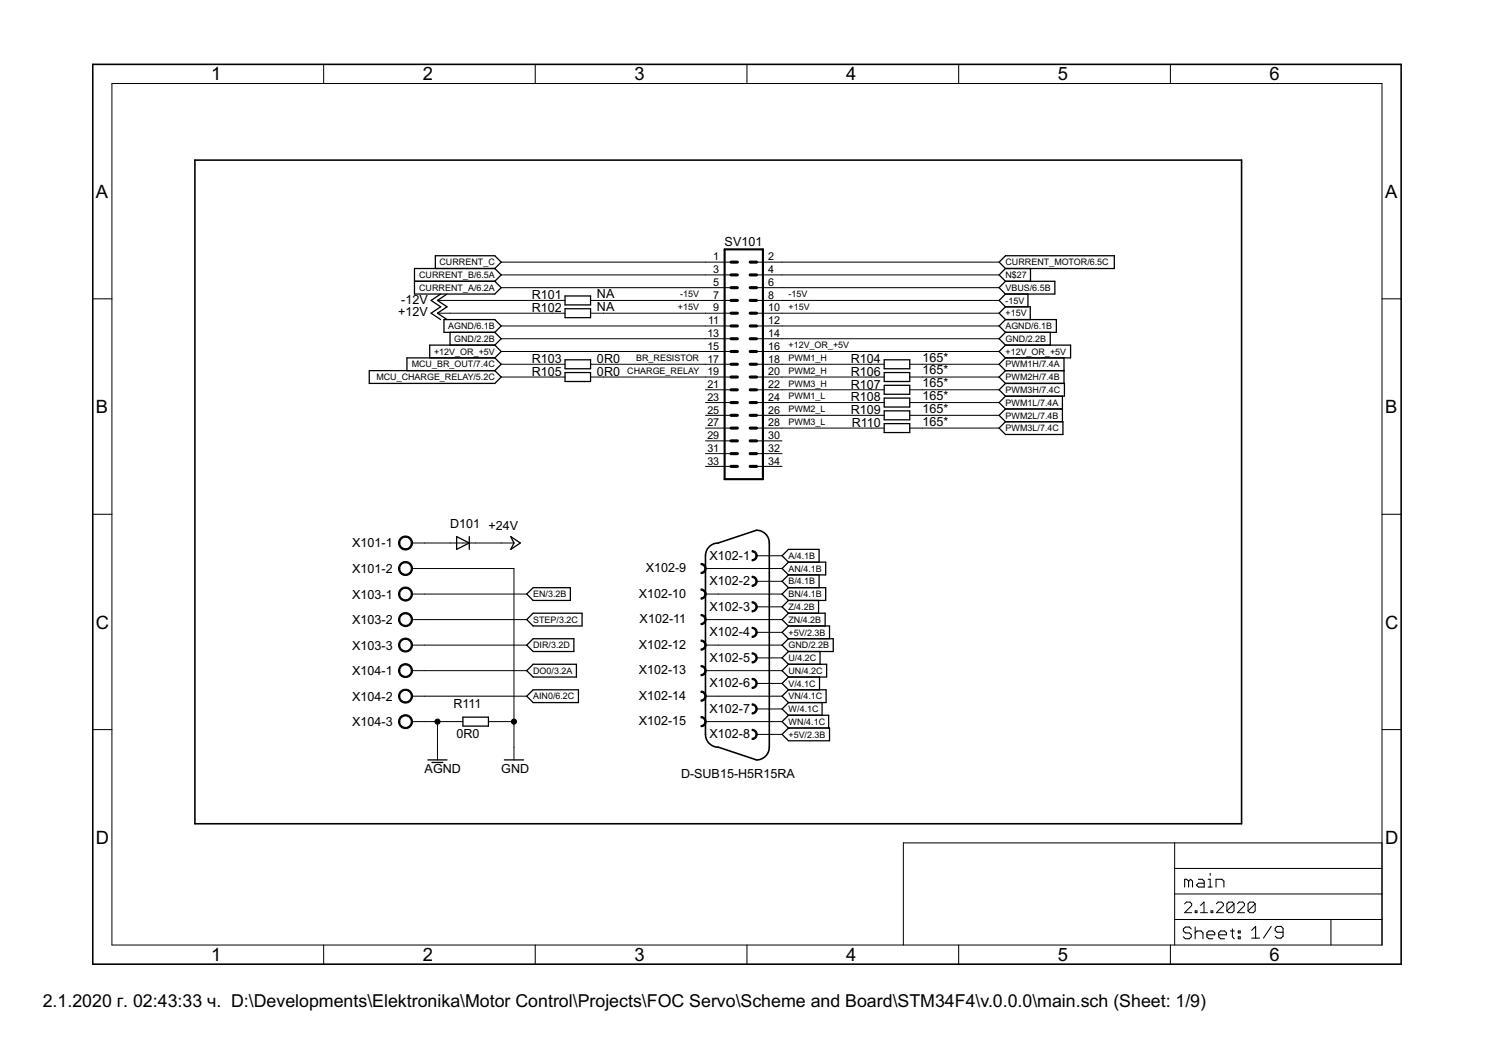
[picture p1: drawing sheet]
<svg xmlns="http://www.w3.org/2000/svg" width="297mm" height="210mm" viewBox="0 0 297 210" stroke-linecap="round" stroke-linejoin="round" font-family="sans-serif">
<g fill="#000" stroke="#000" stroke-width=".25">
<path d="M82.5 53.4v2.6zM82.5 56v2.5zM85.8 59.8l1.9 1.2zM86.6 50.9v2.5zM87 59.8l1.9 1.2zM85.8 59.8l1.9-1.3zM87 59.8l1.9-1.3zM86.6 53.4h11.8zM86.6 50.9h11.8zM82.5 56h15.9zM82.5 53.4h15.9zM82.5 58.5h15.9z"/>
<path d="M99.7 52.2l-1.3 1.2zM98.4 50.9l1.3 1.3zM99.7 54.7l-1.3 1.3zM98.4 53.4l1.3 1.3zM99.7 57.2l-1.3 1.3zM98.4 56l1.3 1.2zM112.4 58.9v1.8zM112.4 58.9h5.1zM117.5 58.9v1.8zM198.8 59.8l1.2-1.3zM198.8 59.8l1.2 1.2zM198.8 52.2l1.2-1.3z"/>
<path d="M198.8 52.2l1.2 1.2zM198.8 57.2l1.2-1.2zM198.8 57.2l1.2 1.3zM198.8 54.7l1.2-1.3zM198.8 54.7l1.2 1.3zM200 58.5h4.5zM200 50.9h21.7zM200 53.4h21.7zM200 56h9.9zM200 58.5h9.9zM200 53.4h5zM200 56h5z"/>
<path d="M204.5 58.5v2.5zM205 53.4v2.6zM209.9 56v2.5zM221.7 50.9v2.5zM73.5 73.7v2.6zM81 71.2v2.5zM85.5 68.7v2.5zM85.8 62.3l1.9-1.3zM87 62.3l1.9-1.3zM85.8 62.3l1.9 1.3zM88.3 63.6v2.5zM87 62.3l1.9 1.3z"/>
<path d="M89.5 66.1v2.6zM88.3 66.1h10.1zM88.3 63.6h10.1zM85.5 71.2h12.9zM85.5 68.7h12.9zM89.5 68.7h8.9zM89.5 66.1h8.9zM73.5 76.3h24.9zM73.5 73.7h24.9zM81 73.7h17.4zM81 71.2h17.4zM99.7 64.9l-1.3 1.2z"/>
<path d="M98.4 63.6l1.3 1.3zM99.7 69.9l-1.3 1.3zM98.4 68.7l1.3 1.2zM99.7 67.4l-1.3 1.3zM98.4 66.1l1.3 1.3zM99.7 75l-1.3 1.3zM98.4 73.7l1.3 1.3zM99.7 72.5l-1.3 1.2zM98.4 71.2l1.3 1.3zM112.4 75.9h5.1zM112.4 74.1v1.8zM112.4 60.7h5.1z"/>
<path d="M112.4 63.2h5.1zM112.4 61.4v1.8zM112.4 73.4h5.1zM112.4 71.6v1.8zM112.4 74.1h5.1zM117.5 74.1v1.8zM112.4 61.4h5.1zM117.5 61.4v1.8zM112.4 71.6h5.1zM117.5 71.6v1.8zM175.9 73.4h5.1zM175.9 71.6v1.8z"/>
<path d="M175.9 75.9h5.1zM175.9 74.1v1.8zM175.9 78.4h5.1zM175.9 76.7v1.7zM175.9 79.2v1.8zM175.9 71.6h5.1zM181 71.6v1.8zM175.9 74.1h5.1zM181 74.1v1.8zM175.9 76.7h5.1zM181 76.7v1.7zM175.9 79.2h5.1z"/>
<path d="M181 79.2v1.8zM198.8 64.9l1.2-1.3zM198.8 64.9l1.2 1.2zM198.8 62.3l1.2-1.3zM198.8 62.3l1.2 1.3zM198.8 69.9l1.2-1.2zM198.8 69.9l1.2 1.3zM198.8 67.4l1.2-1.3zM198.8 67.4l1.2 1.3zM198.8 72.5l1.2-1.3zM198.8 72.5l1.2 1.2zM198.8 75l1.2-1.3z"/>
<path d="M198.8 75l1.2 1.3zM198.8 77.6l1.2-1.3zM198.8 77.6l1.2 1.2zM200 63.6h10.2zM200 66.1h10.2zM200 61h5zM200 63.6h5zM200 61h4.5zM200 68.7h13zM200 71.2h13zM200 66.1h9zM200 68.7h9z"/>
<path d="M200 71.2h11.7zM200 73.7h11.7zM200 76.3h11.7zM200 76.3h11.8zM200 78.8h11.8zM200 78.8h11.4zM205 61v2.6zM209 66.1v2.6zM210.2 63.6v2.5zM211.4 78.8v2.6zM211.7 71.2v2.5zM211.7 73.7v2.6z"/>
<path d="M211.8 76.3v2.5zM213 68.7v2.5zM175.9 81h5.1zM175.9 83.5h5.1zM175.9 81.7v1.8zM175.9 86.1h5.1zM175.9 84.3v1.8zM175.9 81.7h5.1zM181 81.7v1.8zM175.9 84.3h5.1zM181 84.3v1.8zM198.8 80.1l1.2-1.3z"/>
<path d="M198.8 80.1l1.2 1.3zM198.8 82.6l1.2-1.2zM198.8 82.6l1.2 1.3zM198.8 85.2l1.2-1.3zM198.8 85.2l1.2 1.2zM200 81.4h11.4zM200 83.9h11.4zM200 83.9h11.5zM200 86.4h11.5zM211.4 81.4v2.5zM211.5 83.9v2.5zM90.8 109.3l2.6-1.3z"/>
<path d="M90.8 106.8v2.5zM90.8 106.8l2.6 1.2zM93.4 106.8v1.2zM93.4 108v1.3zM102.3 108l-.7 1.3zM101.6 109.3l1.9-1.3zM101.6 106.8l.7 1.2zM101.6 106.8l1.9 1.2zM104.8 118.2l1.3-1.3zM104.8 118.2l1.3 1.3zM106.1 116.9h7.4zM106.1 119.5h7.4z"/>
<path d="M113.5 116.9v2.6zM155.6 118.2l1.3-1.3zM155.6 118.2l1.3 1.3zM155.6 115.7l1.3-1.3zM155.6 115.7l1.3 1.2zM155.6 110.6l1.3-1.3zM155.6 110.6l1.3 1.2zM155.6 113.1l1.3-1.3zM155.6 113.1l1.3 1.3zM156.9 116.9h7.4zM156.9 119.5h7.4zM156.9 114.4h6.1z"/>
<path d="M156.9 116.9h6.1zM156.9 109.3h6.1zM156.9 111.8h6.1zM156.9 111.8h7.4zM156.9 114.4h7.4zM156.9 119.5h6zM162.9 119.5v2.5zM163 114.4v2.5zM163 109.3v2.5zM164.3 116.9v2.6zM164.3 111.8v2.6zM104.8 128.4l1.3-1.3z"/>
<path d="M104.8 128.4l1.3 1.2zM104.8 133.4l1.3-1.2zM104.8 133.4l1.3 1.3zM104.8 138.5l1.3-1.3zM104.8 138.5l1.3 1.3zM104.8 123.3l1.3-1.3zM104.8 123.3l1.3 1.2zM106.1 127.1h8.1zM106.1 129.6h8.1zM106.1 132.2h8.6zM106.1 134.7h8.6zM106.1 137.2h9z"/>
<path d="M106.1 139.8h9zM106.1 122h9.7zM106.1 124.5h9.7zM114.2 127.1v2.5zM114.7 132.2v2.5zM115.1 137.2v2.6zM115.8 122v2.5zM155.6 128.4l1.3-1.3zM155.6 128.4l1.3 1.2zM155.6 125.8l1.3-1.3zM155.6 125.8l1.3 1.3zM155.6 136l1.3-1.3z"/>
<path d="M155.6 136l1.3 1.2zM155.6 138.5l1.3-1.3zM155.6 138.5l1.3 1.3zM155.6 130.9l1.3-1.3zM155.6 130.9l1.3 1.3zM155.6 133.4l1.3-1.2zM155.6 133.4l1.3 1.3zM155.6 120.7l1.3-1.2zM155.6 120.7l1.3 1.3zM155.6 123.3l1.3-1.3zM155.6 123.3l1.3 1.2zM156.9 127.1h8.9z"/>
<path d="M156.9 129.6h8.9zM156.9 124.5h8.1zM156.9 127.1h8.1zM156.9 139.8h6.7zM156.9 134.7h6.1zM156.9 137.2h6.1zM156.9 137.2h7.5zM156.9 139.8h7.5zM156.9 129.6h6.3zM156.9 132.2h6.3zM156.9 132.2h7.6zM156.9 134.7h7.6z"/>
<path d="M156.9 122h6zM156.9 122h7.3zM156.9 124.5h7.3zM163 134.7v2.5zM163.2 129.6v2.6zM163.6 139.8v2.5zM164.2 122v2.5zM164.4 137.2v2.6zM164.5 132.2v2.5zM165 124.5v2.6zM165.8 127.1v2.5zM85.1 151.2h3.8z"/>
<path d="M85.9 151.7h2.2zM92.1 144.5h5.1zM92.1 142.7v1.8zM92.1 142.7h5.1zM97.2 142.7v1.8zM100.4 151.2h3.8zM155.6 146.1l1.3-1.3zM155.6 146.1l1.3 1.3zM155.6 141.1l1.3-1.3zM155.6 141.1l1.3 1.2zM155.6 143.6l1.3-1.3zM155.6 143.6l1.3 1.2z"/>
<path d="M156.9 144.8h8.1zM156.9 147.4h8.1zM156.9 142.3h6.7zM156.9 142.3h8zM156.9 144.8h8zM164.9 142.3v2.5zM165 144.8v2.6z"/>
</g>
<path d="M18.5 12.8v179zM18.5 12.8h260.3zM38.8 31.9v132zM38.8 31.9h208.2zM140.4 110.6v35.5zM142.9 108l7.6-2.5zM142.9 148.7l7.6 2.5zM153.1 108v40.7zM38.8 163.9h208.2zM247 31.9v132zM18.5 191.8h260.3zM278.8 12.8v179z" fill="#000" stroke="#000" stroke-width=".32"/>
<path d="M142.9 108a2.54 2.54 0 0 0-2.5 2.6M150.5 105.5a2.54 2.54 0 0 1 2.6 2.5M140.4 146.1a2.51 2.51 0 0 0 2.5 2.6M153.1 148.7a2.51 2.51 0 0 1-2.6 2.5" fill="none" stroke="#000" stroke-width=".32"/>
<g fill="#000" stroke="#000" stroke-width=".2">
<path d="M22.3 16.6v171.4zM64.4 12.8v3.8zM106.5 12.8v3.8zM148.6 12.8v3.8zM190.7 12.8v3.8zM232.9 12.8v3.8zM22.3 16.6h252.7zM18.5 59.5h3.8zM87 59.8h2.6zM89.6 59.8h20.3zM99.7 52.2h40.7zM99.7 54.7h40.7z"/>
<path d="M99.7 57.2h40.7zM109.9 59.8h2.5zM117.5 59.8h2.5zM120 59.8h20.4zM140.4 52.2h5zM140.4 54.7h5zM140.4 57.2h5zM140.4 59.8h5zM150.5 52.2h5.1zM150.5 54.7h5.1zM150.5 57.2h5.1zM150.5 59.8h5.1z"/>
<path d="M155.6 59.8h43.2zM155.6 52.2h43.2zM155.6 57.2h43.2zM155.6 54.7h43.2zM275 59.5h3.8zM87 62.3h2.6zM89.6 62.3h20.3zM99.7 64.9h40.7zM99.7 69.9h40.7zM99.7 67.4h40.7zM99.7 75h10.2zM99.7 72.5h10.2z"/>
<path d="M109.9 75h2.5zM109.9 62.3h2.5zM109.9 72.5h2.5zM117.5 75h2.5zM117.5 62.3h2.5zM117.5 72.5h2.5zM120 62.3h20.4zM120 75h20.4zM120 72.5h20.4zM140.4 62.3h5zM140.4 64.9h5zM140.4 67.4h5z"/>
<path d="M140.4 69.9h5zM140.4 72.5h5zM140.4 75h5zM140.4 77.6h5zM150.5 62.3h5.1zM150.5 64.9h5.1zM150.5 67.4h5.1zM150.5 69.9h5.1zM150.5 72.5h5.1zM150.5 75h5.1zM150.5 77.6h5.1zM173.4 72.5h2.5z"/>
<path d="M173.4 75h2.5zM173.4 77.6h2.5zM155.6 72.5h17.8zM155.6 75h17.8zM155.6 77.6h17.8zM181 72.5h2.5zM181 75h2.5zM181 77.6h2.5zM155.6 64.9h43.2zM155.6 62.3h43.2zM155.6 69.9h43.2zM155.6 67.4h43.2z"/>
<path d="M183.5 72.5h15.3zM183.5 75h15.3zM183.5 77.6h15.3zM140.4 80.1h5zM140.4 82.6h5zM140.4 85.2h5zM140.4 87.7h5zM140.4 90.3h5zM140.4 92.8h5zM150.5 80.1h5.1zM150.5 82.6h5.1zM150.5 85.2h5.1z"/>
<path d="M150.5 87.7h5.1zM150.5 90.3h5.1zM150.5 92.8h5.1zM173.4 80.1h2.5zM173.4 82.6h2.5zM173.4 85.2h2.5zM155.6 80.1h17.8zM155.6 82.6h17.8zM155.6 85.2h17.8zM181 80.1h2.5zM181 82.6h2.5zM181 85.2h2.5z"/>
<path d="M183.5 80.1h15.3zM183.5 82.6h15.3zM183.5 85.2h15.3zM18.5 102.3h3.8zM82 118.2h2.5zM82 108h2.5zM82 113.1h2.5zM84.5 113.1h17.8zM84.5 108h5.1zM89.6 108h2.5zM92.1 108h2.5zM94.6 108h5.1z"/>
<path d="M99.7 108h2.6zM102.3 113.1v30.5zM84.5 118.2h20.3zM140.4 113.1h2.5zM140.4 118.2h2.5zM150.5 110.6h2.6zM150.5 115.7h2.6zM142.9 118.2h12.7zM153.1 115.7h2.5zM153.1 110.6h2.5zM142.9 113.1h12.7zM275 102.3h3.8z"/>
<path d="M82 123.3h2.5zM82 128.4h2.5zM82 133.4h2.5zM82 138.5h2.5zM84.5 128.4h20.3zM84.5 133.4h20.3zM84.5 138.5h20.3zM84.5 123.3h20.3zM140.4 123.3h2.5zM140.4 128.4h2.5zM140.4 133.4h2.5zM140.4 138.5h2.5z"/>
<path d="M150.5 120.7h2.6zM150.5 125.8h2.6zM150.5 130.9h2.6zM150.5 136h2.6zM142.9 128.4h12.7zM153.1 125.8h2.5zM153.1 136h2.5zM142.9 138.5h12.7zM153.1 130.9h2.5zM142.9 133.4h12.7zM153.1 120.7h2.5zM142.9 123.3h12.7z"/>
<path d="M18.5 145.2h3.8zM82 143.6h2.5zM84.5 143.6h2.5zM87 148.7v2.5zM87 143.6v5.1zM87 143.6h2.6zM89.6 143.6h2.5zM97.2 143.6h2.5zM99.7 143.6h2.6zM102.3 148.7v2.5zM102.3 143.6v5.1zM140.4 143.6h2.5z"/>
<path d="M150.5 141.1h2.6zM150.5 146.1h2.6zM153.1 146.1h2.5zM153.1 141.1h2.5zM142.9 143.6h12.7zM275 145.2h3.8zM179.7 167.7h54zM233.7 167.7h41.3zM233.7 177.9h41.3zM233.7 172.8v5.1zM233.7 172.8h41.3zM233.7 167.7v5.1z"/>
<path d="M236 179.5l-.3 .3zM236 179.5h.7zM236.7 179.5l.4 .3zM239.5 179.5v2.1zM242.4 179.5l-.4 .3zM242.4 179.5h.7zM243.1 179.5l.3 .3zM244.5 179.5l-.4 .3zM244.5 179.5h.7zM245.2 179.5l.3 .3zM245.5 179.8v1.4zM246.5 179.5l-.3 .3z"/>
<path d="M246.5 179.5h.8zM247.3 179.5l.3 .3zM248.7 179.5l-.4 .3zM248.7 179.5h.7zM249.4 179.5l.3 .3zM249.7 179.8v1.4zM275 172.8v5.1zM275 167.7v5.1zM22.3 188h252.7zM64.4 188v3.8zM106.5 188v3.8zM148.6 188v3.8z"/>
<path d="M179.7 167.7v20.3zM190.7 188v3.8zM232.9 188v3.8zM233.7 182.9v5.1zM233.7 177.9v5zM237.1 180.2l-1.4 1.4zM235.7 181.6h1.4zM237.1 179.8v.4zM237.8 181.2v.4zM237.8 181.2h.3zM238.1 181.2v.4zM237.8 181.6h.3z"/>
<path d="M238.8 180.2l.7-.7zM238.8 181.6h1.4zM240.9 181.2v.4zM240.9 181.2h.4zM241.3 181.2v.4zM240.9 181.6h.4zM243.4 180.2l-1.4 1.4zM242 181.6h1.4zM243.4 179.8v.4zM244.1 179.8v1.4zM244.1 181.2l1.4-1.4zM244.1 181.2l.4 .4z"/>
<path d="M244.5 181.6h.7zM245.5 181.2l-.3 .4zM247.6 180.2l-1.4 1.4zM246.2 181.6h1.4zM247.6 179.8v.4zM248.3 179.8v1.4zM248.3 181.2l1.4-1.4zM248.3 181.2l.4 .4zM248.7 181.6h.7zM249.7 181.2l-.3 .4zM264.8 182.9v5.1zM264.8 182.9h10.2z"/>
<path d="M233.7 182.9h31.1zM275 182.9v5.1zM275 177.9v5zM275 16.6v171.4z"/>
<path d="M79.7 117.2a1.4 1.4 0 0 1 2.2 .2 1.4 1.4 0 0 1-.8 2.1 1.4 1.4 0 0 1-1.8-1.3h.2a1.14 1.14 0 0 1 1.7-1 1.14 1.14 0 0 1 .2 2 1.14 1.14 0 0 1-1.8-.7l-.1-.3h-.2z" fill-rule="evenodd"/>
<path d="M79.7 107.1a1.4 1.4 0 0 1 2.2 .2 1.4 1.4 0 0 1-.8 2.1 1.4 1.4 0 0 1-1.8-1.4h.2a1.14 1.14 0 0 1 1.7-.9 1.14 1.14 0 0 1 .2 1.9 1.14 1.14 0 0 1-1.8-.7l-.1-.3h-.2z" fill-rule="evenodd"/>
<path d="M79.7 112.2a1.4 1.4 0 0 1 2.2 .2 1.4 1.4 0 0 1-.8 2 1.4 1.4 0 0 1-1.8-1.3h.2a1.14 1.14 0 0 1 1.7-.9 1.14 1.14 0 0 1 .2 1.9 1.14 1.14 0 0 1-1.8-.7l-.1-.3h-.2z" fill-rule="evenodd"/>
<path d="M139.5 112.1a1.02 1.02 0 0 1 1 1 1.02 1.02 0 0 1-1 1v-.2a.76 .76 0 0 0 .7-.8 .76 .76 0 0 0-.7-.7z" fill-rule="evenodd"/>
<path d="M139.5 117.2a1.02 1.02 0 0 1 1 1 1.02 1.02 0 0 1-1 1v-.2a.76 .76 0 0 0 .7-.8 .76 .76 0 0 0-.7-.8z" fill-rule="evenodd"/>
<path d="M149.6 109.6a1.02 1.02 0 0 1 1.1 1 1.02 1.02 0 0 1-1.1 1v-.3a.76 .76 0 0 0 .8-.7 .76 .76 0 0 0-.8-.8z" fill-rule="evenodd"/>
<path d="M149.6 114.6a1.02 1.02 0 0 1 1.1 1.1 1.02 1.02 0 0 1-1.1 1v-.3a.76 .76 0 0 0 .8-.7 .76 .76 0 0 0-.8-.8z" fill-rule="evenodd"/>
<path d="M79.7 122.3a1.4 1.4 0 0 1 2.2 .2 1.4 1.4 0 0 1-.8 2.1 1.4 1.4 0 0 1-1.8-1.3h.2a1.14 1.14 0 0 1 1.7-1 1.14 1.14 0 0 1 .2 1.9 1.14 1.14 0 0 1-1.8-.7l-.1-.2h-.2z" fill-rule="evenodd"/>
<path d="M79.7 127.4a1.4 1.4 0 0 1 2.2 .2 1.4 1.4 0 0 1-.8 2.1 1.4 1.4 0 0 1-1.8-1.3h.2a1.14 1.14 0 0 1 1.7-1 1.14 1.14 0 0 1 .2 1.9 1.14 1.14 0 0 1-1.8-.7l-.1-.2h-.2z" fill-rule="evenodd"/>
<path d="M79.7 132.5a1.4 1.4 0 0 1 2.2 .1 1.4 1.4 0 0 1-.8 2.1 1.4 1.4 0 0 1-1.8-1.3h.2a1.14 1.14 0 0 1 1.7-.9 1.14 1.14 0 0 1 .2 1.9 1.14 1.14 0 0 1-1.8-.7l-.1-.3h-.2z" fill-rule="evenodd"/>
<path d="M79.7 137.5a1.4 1.4 0 0 1 2.2 .2 1.4 1.4 0 0 1-.8 2.1 1.4 1.4 0 0 1-1.8-1.3h.2a1.14 1.14 0 0 1 1.7-.9 1.14 1.14 0 0 1 .2 1.9 1.14 1.14 0 0 1-1.8-.7l-.1-.3h-.2z" fill-rule="evenodd"/>
<path d="M139.5 122.3a1.02 1.02 0 0 1 1 1 1.02 1.02 0 0 1-1 1v-.3a.76 .76 0 0 0 .7-.7 .76 .76 0 0 0-.7-.8z" fill-rule="evenodd"/>
<path d="M139.5 127.3a1.02 1.02 0 0 1 1 1.1 1.02 1.02 0 0 1-1 1v-.3a.76 .76 0 0 0 .7-.7 .76 .76 0 0 0-.7-.8z" fill-rule="evenodd"/>
<path d="M139.5 132.4a1.02 1.02 0 0 1 1 1 1.02 1.02 0 0 1-1 1.1v-.3a.76 .76 0 0 0 .7-.8 .76 .76 0 0 0-.7-.7z" fill-rule="evenodd"/>
<path d="M139.5 137.5a1.02 1.02 0 0 1 1 1 1.02 1.02 0 0 1-1 1v-.2a.76 .76 0 0 0 .7-.8 .76 .76 0 0 0-.7-.7z" fill-rule="evenodd"/>
<path d="M149.6 119.7a1.02 1.02 0 0 1 1.1 1 1.02 1.02 0 0 1-1.1 1.1v-.3a.76 .76 0 0 0 .8-.8 .76 .76 0 0 0-.8-.7z" fill-rule="evenodd"/>
<path d="M149.6 124.8a1.02 1.02 0 0 1 1.1 1 1.02 1.02 0 0 1-1.1 1v-.2a.76 .76 0 0 0 .8-.8 .76 .76 0 0 0-.8-.7z" fill-rule="evenodd"/>
<path d="M149.6 129.9a1.02 1.02 0 0 1 1.1 1 1.02 1.02 0 0 1-1.1 1v-.2a.76 .76 0 0 0 .8-.8 .76 .76 0 0 0-.8-.8z" fill-rule="evenodd"/>
<path d="M149.6 135a1.02 1.02 0 0 1 1.1 1 1.02 1.02 0 0 1-1.1 1v-.3a.76 .76 0 0 0 .8-.7 .76 .76 0 0 0-.8-.8z" fill-rule="evenodd"/>
<path d="M79.7 142.6a1.4 1.4 0 0 1 2.2 .2 1.4 1.4 0 0 1-.8 2.1 1.4 1.4 0 0 1-1.8-1.3h.2a1.14 1.14 0 0 1 1.7-1 1.14 1.14 0 0 1 .2 2 1.14 1.14 0 0 1-1.8-.7l-.1-.3h-.2z" fill-rule="evenodd"/>
<path d="M139.5 142.6a1.02 1.02 0 0 1 1 1 1.02 1.02 0 0 1-1 1v-.3a.76 .76 0 0 0 .7-.7 .76 .76 0 0 0-.7-.8z" fill-rule="evenodd"/>
<path d="M149.6 140a1.01 1.01 0 0 1 1.1 1 1.01 1.01 0 0 1-1.1 1v-.2a.76 .76 0 0 0 .8-.7 .76 .76 0 0 0-.8-.8z" fill-rule="evenodd"/>
<path d="M149.6 145.1a1.02 1.02 0 0 1 1.1 1 1.02 1.02 0 0 1-1.1 1v-.2a.76 .76 0 0 0 .8-.8 .76 .76 0 0 0-.8-.7z" fill-rule="evenodd"/>
<circle cx="87" cy="143.6" r=".51"/>
<circle cx="102.3" cy="143.6" r=".51"/>
</g>
<g fill="#000" stroke="#000" stroke-width=".21">
<path d="M235.7 174.9v1.6zM235.7 174.9h.4zM236.1 174.9l.4 .4zM236.5 175.3v1.2zM236.5 175.3l.4-.4zM236.9 174.9l.4 .4zM237.3 175.3v1.2zM238 176.1l.4-.4zM238.4 174.9h.8zM238 176.1l.4 .4zM238.4 175.7h1.2zM239.2 174.9l.4 .4z"/>
<path d="M239.6 175.3v1.2zM238.4 176.5h1.2zM240.4 174.9h.4zM240.4 176.5h.8zM240.8 174.9v1.6zM240.8 173.8v.4zM241.9 174.9v1.6zM241.9 174.9h1.2zM243.1 174.9l.4 .4zM243.5 175.3v1.2zM235.4 184.8v.4zM235.4 185.2l.4 .4z"/>
<path d="M235.4 184.8l.4-.4zM235.8 185.6h.8zM235.4 186.4l.4 .4zM235.8 184.4h.8zM236.6 185.6l.4 .4zM235.8 186.8h.8zM236.6 184.4l.4 .4zM237 186v.4zM237 186.4l-.4 .4zM237.8 184.4v2.4zM237.8 185.6l.4-.4zM238.2 185.2h.8z"/>
<path d="M239 185.2l.3 .4zM239.3 185.6v1.2zM240.1 185.6v.8zM240.1 185.6l.4-.4zM240.1 186.4l.4 .4zM240.5 185.2h.8zM240.5 186.8h.8zM241.3 185.2l.4 .4zM241.7 185.6v.4zM240.1 186h1.6zM242.5 185.6v.8zM242.5 185.6l.3-.4z"/>
<path d="M242.5 186.4l.3 .4zM242.8 185.2h.8zM242.8 186.8h.8zM243.6 185.2l.4 .4zM244 185.6v.4zM242.5 186h1.5zM244.8 185.2h.8zM245.2 184.8v1.6zM245.2 186.4l.4 .4zM246.4 185.2h.3zM246.4 185.2v.4zM246.4 186.4h.3z"/>
<path d="M246.4 186.4v.4zM246.7 185.2v.4zM246.4 185.6h.3zM246.7 186.4v.4zM246.4 186.8h.3zM249 185.1l.8-.8zM249 186.6h1.6zM249.8 184.3v2.3zM252.9 184.3l-1.5 2.3zM253.7 186.3l.4 .3zM253.7 184.7v.4zM253.7 185.1l.4 .4z"/>
<path d="M254.1 186.6h.8zM253.7 184.7l.4-.4zM254.1 185.5h1.2zM254.9 186.6l.4-.3zM254.1 184.3h.8zM255.3 184.7v1.6zM254.9 184.3l.4 .4z"/>
</g>
<path d="M144.2 49.6h7.6zM144.2 49.6v45.7zM151.8 49.6v45.7zM144.2 95.3h7.6z" fill="#000" stroke="#000" stroke-width=".42"/>
<g fill="#000" stroke="#000" stroke-width=".61">
<path d="M145.4 59.8h1.3zM145.4 57.2h1.3zM145.4 54.7h1.3zM145.4 52.2h1.3zM149.2 59.8h1.3zM149.2 57.2h1.3zM149.2 54.7h1.3zM149.2 52.2h1.3zM145.4 62.3h1.3zM145.4 64.9h1.3zM145.4 67.4h1.3zM145.4 69.9h1.3z"/>
<path d="M145.4 72.5h1.3zM145.4 75h1.3zM145.4 77.6h1.3zM149.2 62.3h1.3zM149.2 64.9h1.3zM149.2 67.4h1.3zM149.2 69.9h1.3zM149.2 72.5h1.3zM149.2 75h1.3zM149.2 77.6h1.3zM145.4 80.1h1.3zM145.4 82.6h1.3z"/>
<path d="M145.4 85.2h1.3zM145.4 87.7h1.3zM145.4 90.3h1.3zM145.4 92.8h1.3zM149.2 80.1h1.3zM149.2 82.6h1.3zM149.2 85.2h1.3zM149.2 87.7h1.3zM149.2 90.3h1.3zM149.2 92.8h1.3z"/>
</g>
<g font-size="4.1">
<text x="42" y="16">1</text>
<text x="84.1" y="16">2</text>
<text x="126.3" y="16">3</text>
<text x="168.4" y="16">4</text>
<text x="210.5" y="16">5</text>
<text x="252.6" y="16">6</text>
<text x="19.1" y="39.3">A</text>
<text x="275.6" y="39.3">A</text>
<text x="19.1" y="82.2">B</text>
<text x="275.6" y="82.2">B</text>
<text x="19.1" y="125">C</text>
<text x="275.6" y="125">C</text>
<text x="19.1" y="167.9">D</text>
<text x="275.6" y="167.9">D</text>
<text x="42" y="191.2">1</text>
<text x="84.1" y="191.2">2</text>
<text x="126.3" y="191.2">3</text>
<text x="168.4" y="191.2">4</text>
<text x="210.5" y="191.2">5</text>
<text x="252.6" y="191.2">6</text>
</g>
<text font-size="4" x="8.5" y="200.4">2.1.2020 г. 02:43:33 ч. D:\Developments\Elektronika\Motor Control\Projects\FOC Servo\Scheme and Board\STM34F4\v.0.0.0\main.sch (Sheet: 1/9)</text>
<g font-size="2.8">
<text x="144.2" y="48.9">SV101</text>
<text x="105.8" y="59.6">R101</text>
<text x="118.8" y="59.3">NA</text>
<text x="79.2" y="63">+12V</text>
<text x="79.8" y="60.4">-12V</text>
<text x="105.8" y="62.1">R102</text>
<text x="118.8" y="61.8">NA</text>
<text x="183.5" y="72">165*</text>
<text x="105.8" y="74.8">R105</text>
<text x="105.8" y="72.3">R103</text>
<text x="118.8" y="74.8">0R0</text>
<text x="118.8" y="72.3">0R0</text>
<text x="169.3" y="72.3">R104</text>
<text x="169.3" y="74.8">R106</text>
<text x="169.3" y="77.3">R107</text>
<text x="183.5" y="74.5">165*</text>
<text x="183.5" y="77">165*</text>
<text x="169.3" y="79.9">R108</text>
<text x="169.3" y="82.4">R109</text>
<text x="183.5" y="79.6">165*</text>
<text x="183.5" y="82.1">165*</text>
<text x="169.5" y="84.9">R110</text>
<text x="183.5" y="84.7">165*</text>
<text x="89.6" y="105">D101 +24V</text>
<text x="70.1" y="108.9">X101-1</text>
<text x="70.1" y="114">X101-2</text>
<text x="128.5" y="113.9">X102-9</text>
<text x="141.2" y="111.3">X102-1</text>
<text x="70.1" y="119.1">X103-1</text>
<text x="127.1" y="119">X102-10</text>
<text x="141.2" y="116.4">X102-2</text>
<text x="70.1" y="124.2">X103-2</text>
<text x="127.3" y="124">X102-11</text>
<text x="141.2" y="121.5">X102-3</text>
<text x="70.1" y="129.2">X103-3</text>
<text x="127.1" y="129.1">X102-12</text>
<text x="141.2" y="126.6">X102-4</text>
<text x="141.2" y="131.6">X102-5</text>
<text x="70.1" y="134.3">X104-1</text>
<text x="127.1" y="134.2">X102-13</text>
<text x="141.2" y="136.7">X102-6</text>
<text x="70.1" y="139.4">X104-2</text>
<text x="90.2" y="140.8">R111</text>
<text x="127.1" y="139.3">X102-14</text>
<text x="141.2" y="141.8">X102-7</text>
<text x="70.1" y="144.5">X104-3</text>
<text x="90.8" y="146.9">0R0</text>
<text x="127.1" y="144.3">X102-15</text>
<text x="141.2" y="146.9">X102-8</text>
<text x="84.5" y="153.7">AGND</text>
<text x="99.7" y="153.7">GND</text>
<text x="135.5" y="154.9">D-SUB15-H5R15RA</text>
</g>
<g font-size="2.4">
<text x="141.9" y="51.8">1</text>
<text x="152.9" y="51.8">2</text>
<text x="141.9" y="54.3">3</text>
<text x="141.9" y="56.9">5</text>
<text x="141.9" y="59.4">7</text>
<text x="152.9" y="54.3">4</text>
<text x="152.9" y="56.9">6</text>
<text x="152.9" y="59.4">8</text>
<text x="140.9" y="64.5">11</text>
<text x="141.9" y="62">9</text>
<text x="152.9" y="62">10</text>
<text x="152.9" y="64.5">12</text>
<text x="140.7" y="67">13</text>
<text x="140.7" y="69.6">15</text>
<text x="152.9" y="67">14</text>
<text x="152.9" y="69.6">16</text>
<text x="140.7" y="72.1">17</text>
<text x="140.7" y="74.7">19</text>
<text x="140.7" y="77.2">21</text>
<text x="152.9" y="72.1">18</text>
<text x="152.9" y="74.7">20</text>
<text x="152.9" y="77.2">22</text>
<text x="140.7" y="79.7">23</text>
<text x="140.7" y="82.3">25</text>
<text x="152.9" y="79.7">24</text>
<text x="152.9" y="82.3">26</text>
<text x="140.7" y="84.8">27</text>
<text x="140.7" y="87.4">29</text>
<text x="140.7" y="89.9">31</text>
<text x="152.9" y="84.8">28</text>
<text x="152.9" y="87.4">30</text>
<text x="152.9" y="89.9">32</text>
<text x="140.7" y="92.4">33</text>
<text x="152.9" y="92.4">34</text>
</g>
<g font-size="2">
<text x="87.4" y="52.8">CURRENT_C</text>
<text x="200" y="52.8">CURRENT_MOTOR/6.5C</text>
<text x="83.4" y="55.3">CURRENT_B/6.5A</text>
<text x="83.4" y="57.9">CURRENT_A/6.2A</text>
<text x="135.3" y="59.1">-15V</text>
<text x="156.9" y="59.1">-15V</text>
<text x="200" y="57.9">VBUS/6.5B</text>
<text x="200" y="55.3">N$27</text>
<text x="89.2" y="65.5">AGND/6.1B</text>
<text x="134.9" y="61.7">+15V</text>
<text x="156.9" y="61.7">+15V</text>
<text x="200" y="65.5">AGND/6.1B</text>
<text x="200" y="63">+15V</text>
<text x="200" y="60.4">-15V</text>
<text x="86.4" y="70.6">+12V_OR_+5V</text>
<text x="90.3" y="68">GND/2.2B</text>
<text x="126.6" y="71.8">BR_RESISTOR</text>
<text x="156.9" y="71.8">PWM1_H</text>
<text x="156.9" y="69.3">+12V_OR_+5V</text>
<text x="200" y="70.6">+12V_OR_+5V</text>
<text x="200" y="68">GND/2.2B</text>
<text x="74.9" y="75.7">MCU_CHARGE_RELAY/5.2C</text>
<text x="81.9" y="73.1">MCU_BR_OUT/7.4C</text>
<text x="124.8" y="74.4">CHARGE_RELAY</text>
<text x="156.9" y="74.4">PWM2_H</text>
<text x="156.9" y="76.9">PWM3_H</text>
<text x="200" y="73.1">PWM1H/7.4A</text>
<text x="200" y="75.7">PWM2H/7.4B</text>
<text x="156.9" y="79.5">PWM1_L</text>
<text x="156.9" y="82">PWM2_L</text>
<text x="200" y="78.2">PWM3H/7.4C</text>
<text x="200" y="80.7">PWM1L/7.4A</text>
<text x="200" y="83.3">PWM2L/7.4B</text>
<text x="156.9" y="84.5">PWM3_L</text>
<text x="200" y="85.8">PWM3L/7.4C</text>
<text x="156.9" y="111.2">A/4.1B</text>
<text x="156.9" y="113.7">AN/4.1B</text>
<text x="106.1" y="118.8">EN/3.2B</text>
<text x="156.9" y="118.8">BN/4.1B</text>
<text x="156.9" y="116.3">B/4.1B</text>
<text x="106.1" y="123.9">STEP/3.2C</text>
<text x="156.9" y="121.4">Z/4.2B</text>
<text x="156.9" y="123.9">ZN/4.2B</text>
<text x="106.1" y="129">DIR/3.2D</text>
<text x="156.9" y="129">GND/2.2B</text>
<text x="156.9" y="126.4">+5V/2.3B</text>
<text x="156.9" y="131.5">U/4.2C</text>
<text x="106.1" y="134.1">DO0/3.2A</text>
<text x="156.9" y="136.6">V/4.1C</text>
<text x="156.9" y="134.1">UN/4.2C</text>
<text x="106.1" y="139.1">AIN0/6.2C</text>
<text x="156.9" y="141.7">W/4.1C</text>
<text x="156.9" y="139.1">VN/4.1C</text>
<text x="156.9" y="146.8">+5V/2.3B</text>
<text x="156.9" y="144.2">WN/4.1C</text>
</g>
</svg>
